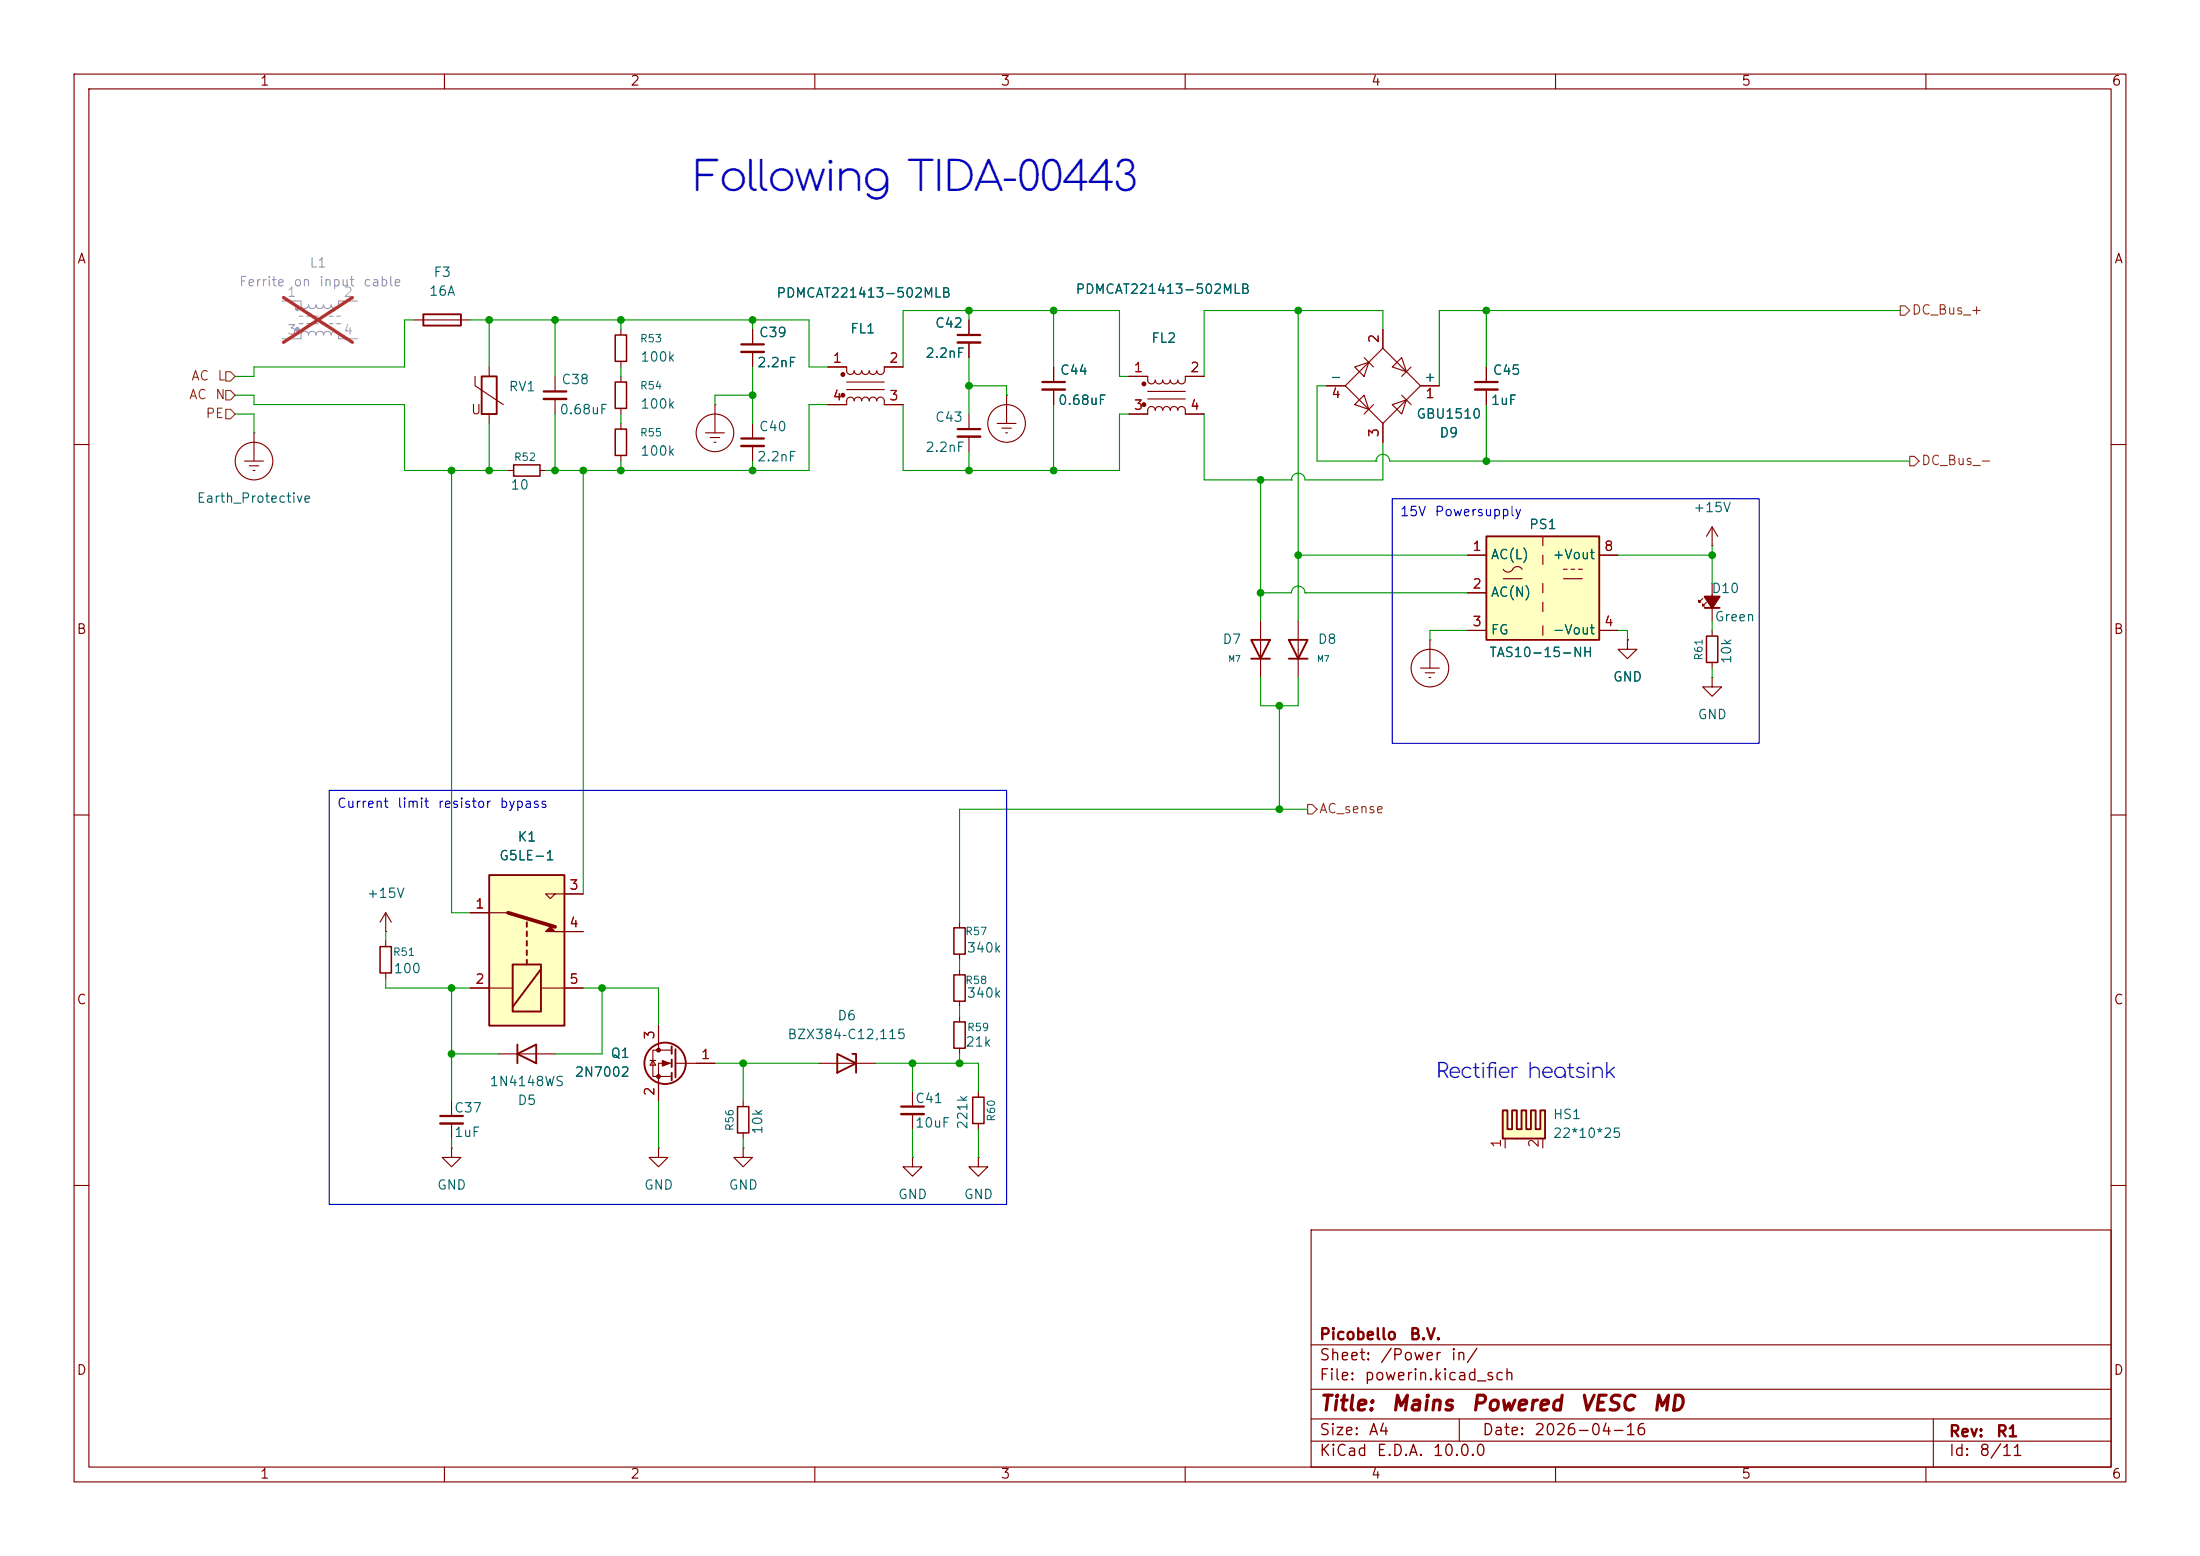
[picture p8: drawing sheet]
<svg xmlns="http://www.w3.org/2000/svg" width="297mm" height="210mm" viewBox="0 0 297 210" stroke-linecap="round" stroke-linejoin="round" font-family="sans-serif">
<g fill="none" stroke="#840000" stroke-width=".15">
<path d="M10 10h277v190h-277zM12 12h273v186h-273zM60 10v2M110 10v2M160 10v2M210 10v2M260 10v2M34.3 58.4h.1M34.3 58.4v3.8M83.8 44.5v.7M83.8 48.8v.7M83.8 50.8v.8"/>
<path d="M83.8 55.1v.8M95.2 58.4h2.6M95.9 59.1h1.3M96.4 59.7h.2M96.5 54.6h.1M96.5 54.6v3.8M101.6 44.5v2M101.6 47.5v2M101.6 57.2v2M111.8 49.5h2.5v.5a.51 .51 0 0 0 .5 .5 .51 .51 0 0 0 .5-.5 .51 .51 0 0 0 .5 .5 .51 .51 0 0 0 .5-.5 .51 .51 0 0 0 .5 .5 .51 .51 0 0 0 .5-.5 .51 .51 0 0 0 .6 .5 .51 .51 0 0 0 .5-.5 .51 .51 0 0 0 .5 .5 .51 .51 0 0 0 .5-.5v-.5h2.5M111.8 54.6h2.5v-.5a.51 .51 0 0 1 .5-.5 .51 .51 0 0 1 .5 .5 .51 .51 0 0 1 .5-.5 .51 .51 0 0 1 .5 .5 .51 .51 0 0 1 .5-.5 .51 .51 0 0 1 .5 .5 .51 .51 0 0 1 .6-.5 .51 .51 0 0 1 .5 .5 .51 .51 0 0 1 .5-.5 .51 .51 0 0 1 .5 .5v.5h2.5M114.3 51.6h5.1"/>
<path d="M114.3 52.6h5.1M130.8 43.2v2M130.8 46.2v2.1M130.8 55.9v2M130.8 58.9v2.1M134.6 57.2h2.6M135.3 57.8h1.2M135.8 58.4h.2M135.9 53.3h.1M135.9 53.3v3.9M142.2 49.5v2.1M142.2 52.6v2"/>
<path d="M152.4 50.8h2.5v.5a.51 .51 0 0 0 .5 .5 .51 .51 0 0 0 .6-.5 .51 .51 0 0 0 .5 .5 .51 .51 0 0 0 .5-.5 .51 .51 0 0 0 .5 .5 .51 .51 0 0 0 .5-.5 .51 .51 0 0 0 .5 .5 .51 .51 0 0 0 .5-.5 .51 .51 0 0 0 .5 .5 .51 .51 0 0 0 .5-.5v-.5h2.6M152.4 55.9h2.5v-.5a.51 .51 0 0 1 .5-.5 .51 .51 0 0 1 .6 .5 .51 .51 0 0 1 .5-.5 .51 .51 0 0 1 .5 .5 .51 .51 0 0 1 .5-.5 .51 .51 0 0 1 .5 .5 .51 .51 0 0 1 .5-.5 .51 .51 0 0 1 .5 .5 .51 .51 0 0 1 .5-.5 .51 .51 0 0 1 .5 .5v.5h2.6M154.9 52.8h5.1M154.9 53.8h5.1M179.1 52.1h2.5M182.9 54.6l1.2-1.3 .7 1.9zM182.9 49.5l1.9-.6-.7 1.9zM184.1 48.3l1.3 1.2M185.4 54.6l-1.3 1.3M186.7 47l5.1 5.1-5.1 5.1-5.1-5.1zM186.7 44.5v2.5M186.7 57.2v2.5"/>
<path d="M188 54.6l1.9-.6-.7 1.9zM189.2 48.3l.7 1.9-1.9-.7zM189.2 53.3l1.3 1.3M190.5 49.5l-1.3 1.3M191.8 52.1h2.5M10 60h2M33 62.2h2.6M33.7 62.9h1.2M34.2 63.5h.2M101.6 60.2v2M285 60h2M170.2 83.8v7.6"/>
<path d="M175.3 83.8v7.6M191.8 90.2h2.5M192.4 90.8h1.3M192.9 91.4h.3M193 86.4h.1M193 86.4v3.8M10 110h2M285 110h2M52.1 127v.8M52.1 131.3v.8M88.9 138.4v3.3M61 154.9v1.3h1.2l-1.2 1.3-1.3-1.3h1.3"/>
<path d="M61 154.9h.1M61 148.6v2M61 151.6v2.1M67.3 142.2h7.6M87.8 143.1h.7M88.1 143.1l.4 .7h-.7zM88.9 154.9v1.3h1.3l-1.3 1.3-1.3-1.3h1.3M88.9 154.9h.1M90.7 141.7h-2.6v3.6h2.6M90.7 143.5h-1.8v5.1M91.2 143.5h5.3M10 160h2"/>
<path d="M177 166h108v32h-108zM285 160h2M60 198v2M110 198v2M160 198v2M177 194.5h108M177 191.5h108M177 187.5h108M177 181.5h108M197 191.5v3M210 198v2M260 198v2"/>
<path d="M261 191.5v6.5"/>
<circle cx="96.5" cy="58.4" r="2.54"/>
<circle cx="135.9" cy="57.1" r="2.54"/>
<circle cx="34.3" cy="62.2" r="2.54"/>
<circle cx="193" cy="90.2" r="2.54"/>
</g>
<path d="M83.1 45.2h1.5v3.6h-1.5zM83.1 51.6h1.5v3.5h-1.5zM51.3 127.8h1.5v3.5h-1.5z" fill="none" stroke="#840000" stroke-width=".2"/>
<g fill="#840000" stroke="#840000" stroke-width=".15">
<path d="M89.4 143.1l1 .4-1 .4z"/>
<circle cx="154.4" cy="51.8" r=".25"/>
<circle cx="154.4" cy="54.6" r=".25"/>
<circle cx="88.9" cy="141.7" r=".25"/>
<circle cx="88.9" cy="145.3" r=".25"/>
<circle cx="113.8" cy="50.5" r=".25"/>
<circle cx="113.8" cy="53.3" r=".25"/>
</g>
<g fill="none" stroke="#840000" stroke-width=".25">
<path d="M168.9 86.4h2.5l-1.2 2.5zM168.9 88.9h2.5M174 86.4h2.5l-1.2 2.5zM174 88.9h2.5M69.8 142.2l2.6-1.2v2.5zM69.8 141v2.5M90.7 141.2v1M90.7 143v1M90.7 144.8v1M91.2 141.6v3.8"/>
<circle cx="89.8" cy="143.5" r="2.79"/>
</g>
<path d="M100.1 46.5h3M100.1 59.2h3M129.3 57.9h3M129.3 45.2h3M140.7 51.6h3.1M59.4 150.6h3.1" fill="none" stroke="#840000" stroke-width=".3"/>
<path d="M100.1 47.5h3M129.3 58.9h3M129.3 46.2h3M140.7 52.6h3.1M100.1 60.2h3M59.4 151.6h3.1" fill="none" stroke="#840000" stroke-width=".33"/>
<g fill="#ffffc2">
<path d="M202.9 149.9h.6v2.5h.6v-2.5h.7v2.5h.6l-.6 1.3h-1.9z"/>
<path d="M205.4 149.9h.6v2.5h.7v-2.5h.6v2.5h.6v-2.5h.7v3.8h-3.8l.6-1.3z"/>
</g>
<path d="M202.9 149.9h.6v2.5h.6v-2.5h.7v2.5h.6v-2.5h.6v2.5h.7v-2.5h.6v2.5h.6v-2.5h.7v3.8h-5.7z" fill="none" stroke="#840000" stroke-width=".25"/>
<path d="M83.8 57.2v.7M83.8 61.5v.7M203.2 153.7v1.2M208.3 153.7v1.2" fill="none" stroke="#840000" stroke-width=".15"/>
<path d="M83.1 57.9h1.5v3.6h-1.5z" fill="none" stroke="#840000" stroke-width=".2"/>
<path d="M200.7 72.4h15.2v14h-15.2z" fill="#ffffc2"/>
<path d="M57.1 42.4h5.1v1.5h-5.1zM65 50.8h2.1v5.1h-2.1zM200.7 72.4h15.2v14h-15.2zM230.1 82h2.1" fill="none" stroke="#840000" stroke-width=".25"/>
<g fill="none" stroke="#840000" stroke-width=".15">
<path d="M55.9 43.2h7.6M64.1 50.8v1.3l3.8 2.5M66 49.5v1.3M66 55.9v1.3M74.9 50.8v2M74.9 53.8v2.1M200.7 49.5v2.1M200.7 52.6v2M68.6 63.5h.7M72.9 63.5h.8M198.1 74.9h2.6M202.9 76.8a.77 .77 0 0 0 .8 .4 .77 .77 0 0 0 .6-.5 .73 .73 0 0 1 1.2 .1"/>
<path d="M202.9 78.1h2.6M208.3 72.4v1.3M208.3 74.9v1.3M208.3 78.7v1.3M211.1 78.1h2.5M211.1 76.8h.5M212.1 76.8h.5M213.1 76.8h.5M215.9 74.9h2.5M231.1 73.7h.1M231.1 71.1v2.6M231.1 78.7v5.1"/>
<path d="M231.1 71.1l-.7 1.3M231.1 71.1l.8 1.3M198.1 80h2.6M198.1 85.1h2.6M208.3 81.3v1.3M208.3 84.5v1.2M215.9 85.1h2.5M219.7 86.4v1.2h1.3l-1.3 1.3-1.3-1.3h1.3M219.7 86.4h.1M229.9 80.8l-.5 .5v-.3v.3h.2M230.4 81.3l-.5 .5v-.3v.3h.2M231.1 91.4v1.3h1.3l-1.3 1.3-1.2-1.3h1.2"/>
<path d="M231.1 91.4h.1M231.1 85.1v.8M231.1 89.4v.8M52.1 125.7h.1M52.1 123.2l.7 1.3M52.1 123.2l-.8 1.3M52.1 123.2v2.5M100.3 154.9v1.3h1.3l-1.3 1.3-1.2-1.3h1.2M100.3 154.9h.1M123.2 156.2v1.3h1.3l-1.3 1.3-1.3-1.3h1.3M123.2 156.2h.1M132.1 156.2v1.3h1.2l-1.2 1.3-1.3-1.3h1.3"/>
<path d="M132.1 156.2h.1"/>
</g>
<path d="M69.3 62.7h3.6v1.6h-3.6zM230.4 85.9h1.5v3.5h-1.5z" fill="none" stroke="#840000" stroke-width=".2"/>
<path d="M73.4 52.8h3.1M199.1 51.6h3.1" fill="none" stroke="#840000" stroke-width=".3"/>
<path d="M73.4 53.8h3.1M199.1 52.6h3.1" fill="none" stroke="#840000" stroke-width=".33"/>
<path d="M230.1 80.5h2.1l-1.1 1.5z" fill="#840000" stroke="#840000" stroke-width=".25"/>
<g fill="#a1a1a1" stroke="#a1a1a1" stroke-width=".15">
<circle cx="40.1" cy="41.7" r=".25"/>
<circle cx="40.1" cy="44.4" r=".25"/>
</g>
<g fill="none" stroke="#a1a1a1" stroke-width=".15">
<path d="M38.1 40.6h2.5v.5a.51 .51 0 0 0 .5 .6 .51 .51 0 0 0 .6-.6 .51 .51 0 0 0 .5 .6 .51 .51 0 0 0 .5-.6 .51 .51 0 0 0 .5 .6 .51 .51 0 0 0 .5-.6 .51 .51 0 0 0 .5 .6 .51 .51 0 0 0 .5-.6 .51 .51 0 0 0 .5 .6 .51 .51 0 0 0 .5-.6v-.5h2.6M38.1 45.7h2.5v-.5a.51 .51 0 0 1 .5-.5 .51 .51 0 0 1 .6 .5 .51 .51 0 0 1 .5-.5 .51 .51 0 0 1 .5 .5 .51 .51 0 0 1 .5-.5 .51 .51 0 0 1 .5 .5 .51 .51 0 0 1 .5-.5 .51 .51 0 0 1 .5 .5 .51 .51 0 0 1 .5-.5 .51 .51 0 0 1 .5 .5v.5h2.6M40.4 42.7h.5M40.4 43.7h.5M41.4 42.7h.5M41.4 43.7h.5M42.4 42.7h.5M42.4 43.7h.5M43.4 42.7h.5M43.4 43.7h.5M44.4 42.7h.6M44.4 43.7h.6"/>
<path d="M45.5 42.7h.5M45.5 43.7h.5"/>
</g>
<path d="M38.3 40.2l9.3 6M47.6 40.2l-9.3 6" fill="none" stroke="#e12e31" stroke-width=".46"/>
<path d="M66 118.1h10.2v20.3h-10.2z" fill="#ffffc2"/>
<g fill="none" stroke="#840000" stroke-width=".15">
<path d="M101.6 44.5v2M101.6 47.5v2M111.8 49.5h2.5M111.8 54.6h2.5M119.4 49.5h2.5M119.4 54.6h2.5M130.8 43.2v2M130.8 46.2v2.1M142.2 49.5v2.1M142.2 52.6v2M152.4 50.8h2.5M152.4 55.9h2.5"/>
<path d="M160 50.8h2.6M160 55.9h2.6M179.1 52.1h2.5M186.7 44.5v2.5M186.7 57.2v2.5M191.8 52.1h2.5M200.7 49.5v2.1M200.7 52.6v2M198.1 74.9h2.6M215.9 74.9h2.5M198.1 80h2.6M198.1 85.1h2.6"/>
<path d="M215.9 85.1h2.5M219.7 86.4h.1M63.5 133.4h5.7M63.5 123.2h5.1M73 133.4h5.7M74.9 120.7l-.6 .6-.6-.6h5M76.2 125.7h2.5M88.9 138.4v2.6M129.5 124.5v.7M129.5 128.8v.7M129.5 130.8v.8M129.5 135.1v.8"/>
<path d="M129.5 137.2v.7M88.9 146.1v2.5M94 143.5h2.5M100.3 148.6v.8M100.3 152.9v.8M110.5 143.5h7.6M123.2 147.3v2.1M123.2 150.4v2M129.5 141.5v.7M132.1 147.3v.8M132.1 151.6v.8"/>
</g>
<path d="M66 118.1h10.2v20.3h-10.2zM69.2 130.2h3.8v6.3h-3.8zM71.1 124.5v.6M71.1 125.7v.7M71.1 127v.6M71.1 128.3v.6M71.1 129.5v.7M73 130.8l-3.8 5.1M113 142.2l2.6 1.3-2.6 1.3zM115.1 142.2h.5v2.6" fill="none" stroke="#840000" stroke-width=".25"/>
<path d="M73.7 125.7l.6-.6 .6 .6h1.3z" fill="#840000" stroke="#840000" stroke-width=".15"/>
<path d="M68.6 123.2l6.3 1.9" fill="none" stroke="#840000" stroke-width=".51"/>
<path d="M121.7 149.4h3" fill="none" stroke="#840000" stroke-width=".3"/>
<path d="M121.7 150.4h3" fill="none" stroke="#840000" stroke-width=".33"/>
<path d="M128.8 137.9h1.5v3.6h-1.5zM128.8 125.2h1.5v3.6h-1.5zM128.8 131.6h1.5v3.5h-1.5zM99.6 149.4h1.5v3.5h-1.5zM131.3 148.1h1.5v3.5h-1.5z" fill="none" stroke="#840000" stroke-width=".2"/>
<path d="M30.5 50.2h.6l.6 .6-.6 .6h-.6zM30.5 55.2h.6l.6 .7-.6 .6h-.6zM30.5 52.7h.6l.6 .6-.6 .7h-.6zM256.5 41.3h.7l.6 .6-.6 .6h-.7zM257.8 61.6h.6l.7 .6-.7 .7h-.6zM176.5 108.6h.7l.6 .6-.6 .7h-.7z" fill="none" stroke="#725600" stroke-width=".15"/>
<g fill="none" stroke="#009600" stroke-width=".15">
<path d="M31.7 53.3h2.6v1.3h20.3v8.9h14M31.7 55.9h2.6v2.5M55.9 43.2h-1.3v6.3h-20.3v1.3h-2.6M63.5 43.2h45.7v6.3h2.6M66 43.2v6.3M66 57.2v6.3M74.9 43.2v7.6M74.9 55.9v7.6M83.8 43.2v1.3M83.8 49.5v1.3M83.8 55.9v1.3M101.6 53.3h-5.1v1.3"/>
<path d="M101.6 43.2v1.3M101.6 49.5v7.7M111.8 54.6h-2.6v8.9h-35.5M121.9 49.5v-7.6h29.2v8.9h1.3M121.9 54.6v8.9h29.2v-7.6h1.3M130.8 41.9v1.3M130.8 48.3v7.6M130.8 52.1h5.1v1.2M142.2 41.9v7.6M142.2 54.6v8.9M162.6 55.9v8.9h11.7M175.3 41.9v41.9"/>
<path d="M179.1 52.1h-1.3v10.1h8M186.7 59.7v5.1h-10.5a.91 .91 0 0 0-.9-.9 .91 .91 0 0 0-1 .9M186.7 44.5v-2.6h-24.1v8.9M200.7 41.9v7.6M200.7 54.6v7.6M256.5 41.9h-62.2v10.2M61 63.5v59.7h2.5M78.7 63.5v57.2M83.8 62.2v1.3M101.6 62.2v1.3M130.8 61v2.5M170.2 64.8v19"/>
<path d="M174.3 64.8h.1M175.3 74.9h22.8M185.8 62.2h.1M185.8 62.2a.91 .91 0 0 1 .9-.9 .91 .91 0 0 1 .9 .9h70.2M218.4 74.9h12.7M231.1 73.7v5M170.2 80h4.1a.91 .91 0 0 1 1-.9 .91 .91 0 0 1 .9 .9M170.2 91.4v3.9h5.1v-3.9M172.7 95.3v13.9M176.2 80h.1M176.2 80h21.9M198.1 85.1h-5.1v1.3"/>
<path d="M218.4 85.1h1.3v1.3M231.1 83.8v1.3M231.1 90.2v1.2M176.5 109.2h-47v15.3M52.1 125.7v1.3M52.1 132.1v1.3h11.4M61 133.4v15.2M78.7 133.4h10.2v5M81.3 133.4v8.8h-6.4M129.5 129.5v1.3M129.5 135.9v1.3M61 153.7v1.2"/>
<path d="M61 142.2h6.3M88.9 148.6v6.3M96.5 143.5h14M100.3 143.5v5.1M100.3 153.7v1.2M118.1 143.5h14v3.8M123.2 143.5v3.8M123.2 152.4v3.8M129.5 142.2v1.3M132.1 152.4v3.8"/>
</g>
<path d="M188 67.3h49.5v33h-49.5zM44.4 106.7h91.5v55.9h-91.5z" fill="none" stroke="#0000c2" stroke-width=".15"/>
<g fill="#009600" stroke="#009600" stroke-width=".14">
<circle cx="66" cy="63.5" r=".46"/>
<circle cx="74.9" cy="43.2" r=".46"/>
<circle cx="66" cy="43.2" r=".46"/>
<circle cx="200.7" cy="41.9" r=".46"/>
<circle cx="142.2" cy="63.5" r=".46"/>
<circle cx="130.8" cy="63.5" r=".46"/>
<circle cx="142.2" cy="41.9" r=".46"/>
<circle cx="170.2" cy="64.8" r=".46"/>
<circle cx="175.3" cy="41.9" r=".46"/>
<circle cx="200.7" cy="62.2" r=".46"/>
<circle cx="130.8" cy="52.1" r=".46"/>
<circle cx="83.8" cy="63.5" r=".46"/>
<circle cx="74.9" cy="63.5" r=".46"/>
<circle cx="61" cy="63.5" r=".46"/>
<circle cx="78.7" cy="63.5" r=".46"/>
<circle cx="129.5" cy="143.5" r=".46"/>
<circle cx="81.3" cy="133.4" r=".46"/>
<circle cx="61" cy="133.4" r=".46"/>
<circle cx="170.2" cy="80" r=".46"/>
<circle cx="172.7" cy="95.3" r=".46"/>
<circle cx="172.7" cy="109.2" r=".46"/>
<circle cx="175.3" cy="74.9" r=".46"/>
<circle cx="231.1" cy="74.9" r=".46"/>
<circle cx="130.8" cy="41.9" r=".46"/>
<circle cx="83.8" cy="43.2" r=".46"/>
<circle cx="101.6" cy="43.2" r=".46"/>
<circle cx="101.6" cy="63.5" r=".46"/>
<circle cx="101.6" cy="53.3" r=".46"/>
<circle cx="61" cy="142.2" r=".46"/>
<circle cx="123.2" cy="143.5" r=".46"/>
<circle cx="100.3" cy="143.5" r=".46"/>
</g>
<text font-size="5.6" fill="#0000c2" x="93.8" y="25.8">Following TIDA-00443</text>
<g font-size="2.8" fill="#0000c2">
<text x="193.9" y="145.5">Rectif</text>
<text x="200.6" y="145.5">ier heatsink</text>
</g>
<g font-size="2" fill="#840000">
<text x="178" y="190.9">Title:</text>
<text x="187.7" y="190.9">Mains</text>
<text x="198.5" y="190.9">Powered</text>
<text x="213.2" y="190.9">VESC</text>
<text x="222.9" y="190.9">MD</text>
</g>
<g font-size="1.5" fill="#840000">
<text x="178" y="184">Sheet:</text>
<text x="178" y="181.2">Picobello</text>
<text x="186.2" y="184">/Power</text>
<text x="190.2" y="181.2">B.V.</text>
<text x="195.7" y="184">in/</text>
<text x="178" y="186.7">File:</text>
<text x="184.1" y="186.7">powerin.kicad_sch</text>
<text x="178" y="196.9">KiCad</text>
<text x="178" y="194.1">Size:</text>
<text x="184.7" y="194.1">A4</text>
<text x="185.7" y="196.9">E.D.A.</text>
<text x="193.3" y="196.9">10.0.0</text>
<text x="200" y="194.1">Date:</text>
<text x="207" y="194.1">2026-04-16</text>
<text x="263" y="194.3">Rev:</text>
<text x="263" y="196.9">Id:</text>
<text x="267.1" y="196.9">8/11</text>
<text x="269.4" y="194.3">R1</text>
</g>
<g font-size="1.3" fill="#840000">
<text x="35" y="11.9">1</text>
<text x="85" y="11.9">2</text>
<text x="135" y="11.9">3</text>
<text x="185" y="11.9">4</text>
<text x="235" y="11.9">5</text>
<text x="285" y="11.9">6</text>
<text x="10.3" y="35.9">A</text>
<text x="285.3" y="35.9">A</text>
<text x="63.5" y="56.2">U</text>
<text x="10.3" y="85.9">B</text>
<text x="285.3" y="85.9">B</text>
<text x="10.3" y="135.9">C</text>
<text x="285.3" y="135.9">C</text>
<text x="10.3" y="185.9">D</text>
<text x="285.3" y="185.9">D</text>
<text x="35" y="199.9">1</text>
<text x="85" y="199.9">2</text>
<text x="135" y="199.9">3</text>
<text x="185" y="199.9">4</text>
<text x="235" y="199.9">5</text>
<text x="285" y="199.9">6</text>
</g>
<g font-size="1.3" fill="#989898">
<text x="32.2" y="39">Ferrite</text>
<text x="39.5" y="39">on</text>
<text x="41.7" y="36.4">L1</text>
<text x="43" y="39">input</text>
<text x="48.9" y="39">cable</text>
</g>
<g font-size="1.3" fill="#aaa">
<text x="38.7" y="40.4">1</text>
<text x="46.3" y="40.4">2</text>
<text x="38.7" y="45.5">3</text>
<text x="46.3" y="45.5">4</text>
</g>
<g font-size="1.3" fill="#006464">
<text x="57.8" y="40.2">16A</text>
<text x="58.4" y="37.7">F3</text>
<text x="104.7" y="40.5">PDMCAT221413-502MLB</text>
<text x="145.1" y="40">PDMCAT221413-502MLB</text>
<text x="102.4" y="45.8">C39</text>
<text x="114.7" y="45.3">FL1</text>
<text x="126.1" y="44.6">C42</text>
<text x="155.3" y="46.6">FL2</text>
<text x="68.6" y="53.1">RV1</text>
<text x="75.7" y="52.2">C38</text>
<text x="86.4" y="49.1">100k</text>
<text x="102.1" y="49.9">2.2nF</text>
<text x="124.8" y="48.6">2.2nF</text>
<text x="143" y="50.9">C44</text>
<text x="179.5" y="51.8">-</text>
<text x="192.2" y="51.8">+</text>
<text x="201.4" y="50.9">C45</text>
<text x="75.4" y="56.2">0.68uF</text>
<text x="86.4" y="55.5">100k</text>
<text x="102.4" y="58.5">C40</text>
<text x="126.1" y="57.3">C43</text>
<text x="142.8" y="55">0.68uF</text>
<text x="191.1" y="56.8">GBU1510</text>
<text x="194.2" y="59.4">D9</text>
<text x="201.2" y="55">1uF</text>
<text x="86.4" y="61.8">100k</text>
<text x="102.1" y="62.6">2.2nF</text>
<text x="124.8" y="61.3">2.2nF</text>
<text x="26.5" y="68.2">Earth_Protective</text>
<text x="68.8" y="66.4">10</text>
<text x="206.3" y="71.7">PS1</text>
<text x="228.5" y="69.4">+15V</text>
<text x="201.2" y="75.8">AC(L)</text>
<text x="209.5" y="75.8">+Vout</text>
<text x="201.2" y="80.9">AC(N)</text>
<text x="231" y="80.4">D10</text>
<text x="164.9" y="87.2">D7</text>
<text x="177.8" y="87.2">D8</text>
<text x="201" y="89">TAS10-15-NH</text>
<text x="201.2" y="86">FG</text>
<text x="209.5" y="86">-Vout</text>
<text x="231.4" y="84.2">Green</text>
<text x="234" y="89.7" transform="rotate(-90 234 89.7)">10k</text>
<text x="217.7" y="92.3">GND</text>
<text x="229.1" y="97.4">GND</text>
<text x="69.8" y="113.9">K1</text>
<text x="67.3" y="116.4">G5LE-1</text>
<text x="49.4" y="121.5">+15V</text>
<text x="53.1" y="131.7">100</text>
<text x="130.4" y="128.9">340k</text>
<text x="130.4" y="135">340k</text>
<text x="82.3" y="143.1">Q1</text>
<text x="106.2" y="140.6">BZX384‐C12,115</text>
<text x="113" y="138">D6</text>
<text x="130.3" y="141.6">21k</text>
<text x="66" y="146.9">1N4148WS</text>
<text x="69.8" y="149.5">D5</text>
<text x="77.5" y="145.6">2N7002</text>
<text x="123.5" y="149.2">C41</text>
<text x="61.2" y="153.8">1uF</text>
<text x="61.2" y="150.5">C37</text>
<text x="103.2" y="153.2" transform="rotate(-90 103.2 153.2)">10k</text>
<text x="123.5" y="152.5">10uF</text>
<text x="130.9" y="152.5" transform="rotate(-90 130.9 152.5)">221k</text>
<text x="209.6" y="151.4">HS1</text>
<text x="209.6" y="153.9">22*10*25</text>
<text x="58.9" y="160.9">GND</text>
<text x="86.9" y="160.9">GND</text>
<text x="98.3" y="160.9">GND</text>
<text x="121.2" y="162.2">GND</text>
<text x="130" y="162.2">GND</text>
</g>
<g font-size="1.3" fill="#a90000">
<text x="186.4" y="46.4" transform="rotate(-90 186.4 46.4)">2</text>
<text x="112.3" y="49.3">1</text>
<text x="119.9" y="49.3">2</text>
<text x="153" y="50.5">1</text>
<text x="160.6" y="50.5">2</text>
<text x="112.3" y="54.4">4</text>
<text x="119.9" y="54.4">3</text>
<text x="153" y="55.6">3</text>
<text x="160.6" y="55.6">4</text>
<text x="179.6" y="54.1">4</text>
<text x="186.4" y="59.1" transform="rotate(-90 186.4 59.1)">3</text>
<text x="192.3" y="54.1">1</text>
<text x="198.7" y="74.7">1</text>
<text x="216.5" y="74.7">8</text>
<text x="198.7" y="79.8">2</text>
<text x="198.7" y="84.8">3</text>
<text x="216.5" y="84.8">4</text>
<text x="64.1" y="122.9">1</text>
<text x="76.8" y="120.4">3</text>
<text x="76.8" y="125.5">4</text>
<text x="64.1" y="133.1">2</text>
<text x="76.8" y="133.1">5</text>
<text x="88.6" y="140.4" transform="rotate(-90 88.6 140.4)">3</text>
<text x="94.5" y="143.3">1</text>
<text x="88.6" y="148" transform="rotate(-90 88.6 148)">2</text>
<text x="202.9" y="155" transform="rotate(-90 202.9 155)">1</text>
<text x="208" y="155" transform="rotate(-90 208 155)">2</text>
</g>
<g font-size="1.3" fill="#725600">
<text x="258" y="42.8">DC_Bus_+</text>
<text x="25.7" y="51.7">AC</text>
<text x="29.3" y="51.7">L</text>
<text x="25.4" y="54.2">AC</text>
<text x="27.7" y="56.7">PE</text>
<text x="29" y="54.2">N</text>
<text x="259.3" y="63.1">DC_Bus_-</text>
<text x="178" y="110.1">AC_sense</text>
</g>
<g font-size="1.3" fill="#0000c2">
<text x="188.9" y="70">15V</text>
<text x="193.6" y="70">Powersupply</text>
<text x="45.4" y="109.4">Current</text>
<text x="53.5" y="109.4">limit</text>
<text x="59" y="109.4">resistor</text>
<text x="67.4" y="109.4">bypass</text>
</g>
<g font-size="1" fill="#006464">
<text x="86.3" y="46.5">R53</text>
<text x="86.3" y="52.8">R54</text>
<text x="86.3" y="59.2">R55</text>
<text x="69.3" y="62.5">R52</text>
<text x="230.1" y="89.2" transform="rotate(-90 230.1 89.2)">R61</text>
<text x="53" y="129.3">R51</text>
<text x="130.2" y="126.5">R57</text>
<text x="130.2" y="133.1">R58</text>
<text x="130.5" y="139.4">R59</text>
<text x="99.3" y="152.7" transform="rotate(-90 99.3 152.7)">R56</text>
<text x="134.6" y="151.5" transform="rotate(-90 134.6 151.5)">R60</text>
</g>
<g font-size=".8" fill="#006464">
<text x="165.7" y="89.5">M7</text>
<text x="177.7" y="89.5">M7</text>
</g>
</svg>
